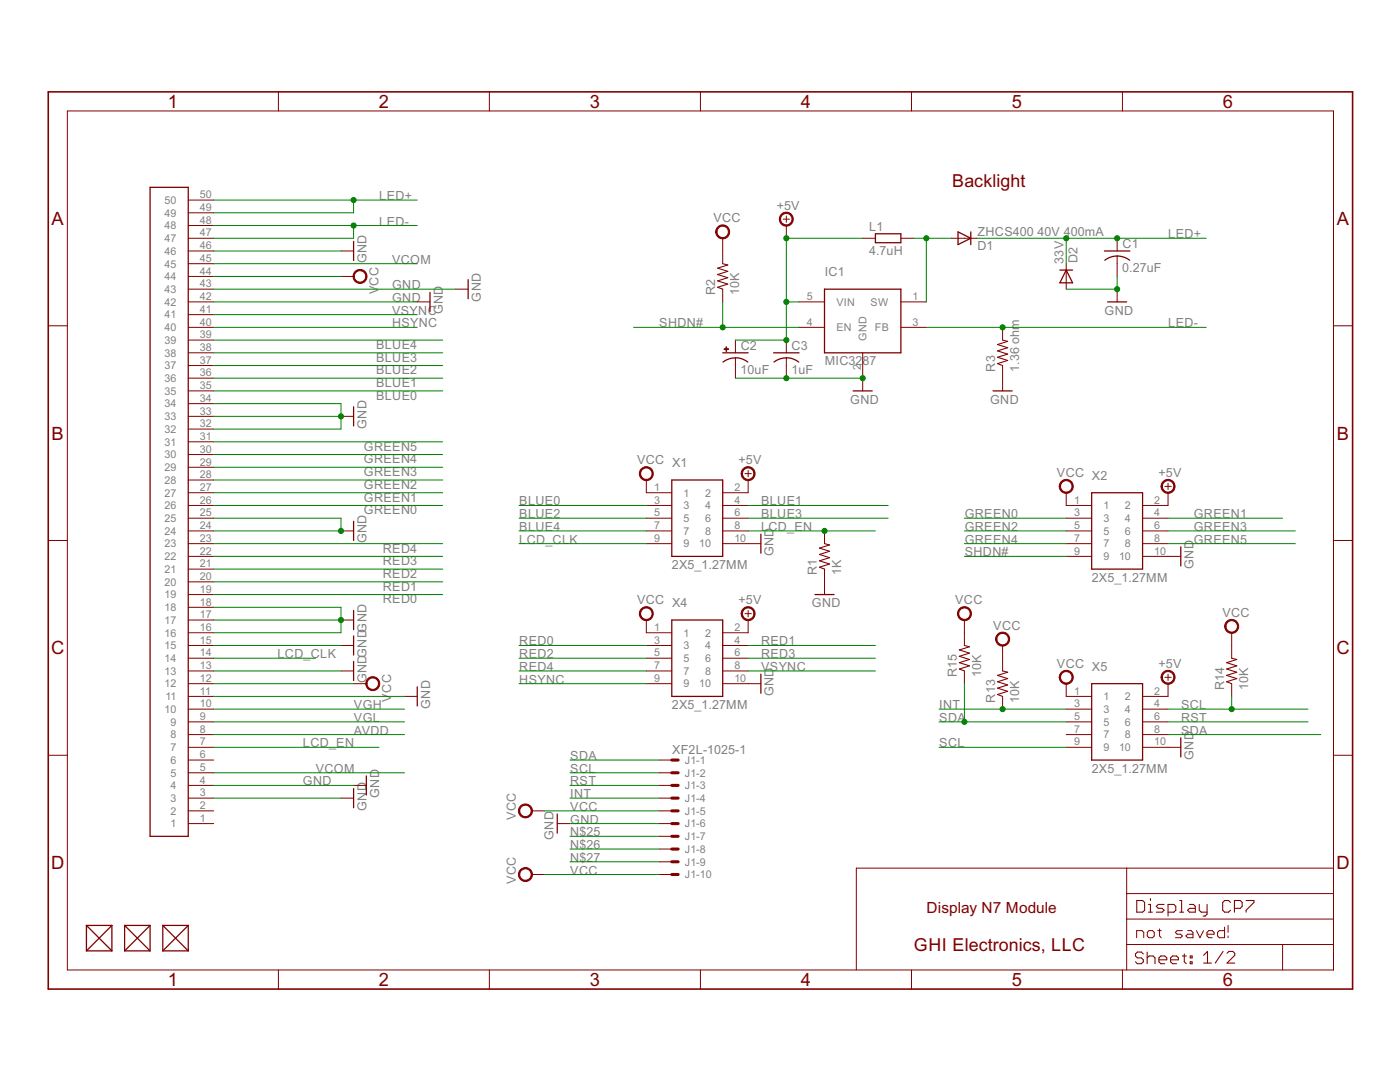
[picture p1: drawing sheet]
<svg xmlns="http://www.w3.org/2000/svg" width="279mm" height="216mm" viewBox="0 0 279 216" stroke-linecap="round" stroke-linejoin="round" font-family="sans-serif">
<g fill="none" stroke="#800000" stroke-width=".2">
<path d="M55.6 18.3v3.8M97.7 18.3v3.8M139.8 18.3v3.8M181.9 18.3v3.8M224 18.3v3.8M13.4 22.1h252.7v171.4h-252.7zM37.6 39.9h5.1M37.6 50.1h5.1M37.6 55.2h5.1M37.6 57.7h5.1M37.6 52.6h5.1M37.6 47.5h5.1"/>
<path d="M37.6 45h5.1M37.6 42.5h5.1M68.1 50.1h2.5M68.1 55.2h2.5M90.9 57.7h2.5M144.2 47.5v5.1M144.2 57.7v2.5M156.3 43.7h1.3M156.9 43.1v1.3M156.9 45v2.5M172.2 47.5h2.5M179.8 47.5h2.5"/>
<path d="M189.9 47.5h5.1M212.8 52.6v5.1M222.9 47.5v2.6M222.9 51.1v4.1M222.9 57.7v2.5M9.6 65h3.8M37.6 78h5.1M37.6 75.5h5.1M37.6 72.9h5.1M37.6 70.4h5.1M37.6 67.9h5.1M37.6 65.3h5.1"/>
<path d="M37.6 62.8h5.1M37.6 60.2h5.1M83.3 60.2h2.5M146.8 67.9v2.5M146.8 71.4v4.1M156.9 67.9v2.5M156.9 71.4v4.1M159.5 65.3h5M159.5 60.2h5M172.2 70.4v7.6M179.8 65.3h5.1M179.8 60.2h5.1"/>
<path d="M200.1 65.3v2.6M200.1 72.9v5.1M266.1 65h3.8M37.6 98.3h5.1M37.6 83.1h5.1M37.6 95.8h5.1M37.6 93.2h5.1M37.6 90.7h5.1M37.6 88.2h5.1M37.6 85.6h5.1M37.6 80.5h5.1M68.1 83.1h2.5"/>
<path d="M129 95.8v2.5h5.1M148.7 94.5h1.2M149.3 95.8v2.5h-5.1M149.3 93.9v1.2M212.8 98.3v2.6h5.1M232.5 97h1.2M233.1 98.3v2.6h-5.1M233.1 96.4v1.3M9.6 107.8h3.8M37.6 111h5.1M37.6 108.5h5.1M37.6 100.9h5.1"/>
<path d="M37.6 103.4h5.1M37.6 105.9h5.1M37.6 118.6h5.1M37.6 116.1h5.1M37.6 113.6h5.1M68.1 105.9h2.5M129 108.5h5.1M129 100.9h5.1M129 103.4h5.1M129 105.9h5.1M144.2 108.5h7.6M144.2 100.9h5.1"/>
<path d="M144.2 103.4h5.1M144.2 105.9h5.1M164.5 105.9v2.6M164.5 113.6v5M212.8 111h5.1M212.8 108.5h5.1M212.8 103.4h5.1M212.8 105.9h5.1M228 111h7.6M228 108.5h5.1M228 103.4h5.1M228 105.9h5.1"/>
<path d="M266.1 107.8h3.8M37.6 136.4h5.1M37.6 126.3h5.1M37.6 128.8h5.1M37.6 131.3h5.1M37.6 133.9h5.1M37.6 139h5.1M37.6 123.7h5.1M37.6 121.2h5.1M68.1 128.8h2.5M68.1 133.9h2.5M68.1 123.7h2.5"/>
<path d="M70.6 136.4h2.5M80.7 139h2.6M129 123.7v2.6h5.1M129 136.4h5.1M129 128.8h5.1M129 131.3h5.1M129 133.9h5.1M144.2 136.4h7.6M144.2 128.8h5.1M144.2 131.3h5.1M144.2 133.9h5.1M148.7 122.4h1.2"/>
<path d="M149.3 123.7v2.6h-5.1M149.3 121.8v1.3M192.5 123.7v5.1M192.5 133.9v2.5M200.1 128.8v5.1M200.1 139v2.5M212.8 136.4v2.6h5.1M232.5 135.1h1.2M233.1 136.4v2.6h-5.1M233.1 134.5v1.3M245.8 126.3v5M245.8 136.4v2.6"/>
<path d="M9.6 150.7h3.8M37.6 149.1h5.1M37.6 141.5h5.1M37.6 144h5.1M37.6 146.6h5.1M37.6 159.3h5.1M37.6 151.7h5.1M37.6 154.2h5.1M37.6 156.7h5.1M68.1 159.3h2.5M70.6 156.7h2.5M131.5 159.3h2.6"/>
<path d="M131.5 151.7h2.6M131.5 154.2h2.6M131.5 156.7h2.6M212.8 149.1h5.1M212.8 141.5h5.1M212.8 144h5.1M212.8 146.6h5.1M228 149.1h7.6M228 141.5h5.1M228 144h5.1M228 146.6h5.1M266.1 150.7h3.8"/>
<path d="M37.6 161.8h5.1M37.6 164.3h5.1M106.1 161.8h2.6M106.1 174.5h2.6M111.2 164.3h2.5M131.5 161.8h2.6M131.5 164.3h2.6M131.5 166.9h2.6M131.5 169.4h2.6M131.5 172h2.6M131.5 174.5h2.6M224.9 173.2v20.3"/>
<path d="M224.9 178.3h41.2M266.1 173.2h-95.2v20.3M55.6 193.5v3.9M97.7 193.5v3.9M139.8 193.5v3.9M181.9 193.5v3.9M224 193.5v3.9M224.9 188.5h41.2M224.9 183.4h41.2M226.8 187.1v-1.4h1.1l.4 .4v1M229.3 185.7h.7l.4 .4v.7l-.4 .3h-.7l-.3-.3v-.7zM231.1 185.7h.7"/>
<path d="M231.4 185.4v1.4l.4 .3M236 185.7h-1.1l-.3 .4 .3 .3h.7l.4 .4-.4 .3h-1M237 185.7h.7l.4 .4v1h-1.1l-.3-.3 .3-.4h1.1M238.8 185.7l.7 1.4 .7-1.4M240.9 186.4h1.4v-.3l-.4-.4h-.7l-.3 .4v.7l.3 .3h.7M244.4 185v2.1h-1.1l-.3-.3v-.7l.3-.4h1.1M245.1 184.7v1.4M245.1 186.8v.3M256 188.5v5"/>
</g>
<g fill="none" stroke="#800000" stroke-width=".21">
<path d="M144.2 52.6l1 .3-2 .6 2 .6-2 .7 2 .6-2 .6 2 .7-2 .6 1 .4M200.1 67.9l1 .2-2 .6 2 .7-2 .6 2 .7-2 .6 2 .6-2 .7 1 .3M164.5 108.5l1.1 .2-2.1 .7 2.1 .6-2.1 .6 2.1 .7-2.1 .6 2.1 .6-2.1 .7 1 .4M192.5 128.8l1 .3-2 .6 2 .6-2 .7 2 .6-2 .6 2 .7-2 .6 1 .4M200.1 133.9l1 .2-2 .7 2 .6-2 .6 2 .7-2 .6 2 .6-2 .7 1 .4M245.8 131.3l1 .3-2 .6 2 .7-2 .6 2 .6-2 .7 2 .6-2 .6 1 .4M226.9 179.7h1.1l.4 .4v1.5l-.4 .4h-1.1zM229.6 179.3v.4M235.4 179.7h.4v2.3M248.7 179.7h1.6v.4l-1.6 1.5v.4M228.2 190.4l-.4-.4h-.8l-.4 .4v.4l.4 .3h.8l.4 .4v.4l-.4 .4h-.8l-.4-.4M228.9 190v2.3"/>
<path d="M228.9 191.1l.4-.3h.8l.4 .3v1.2M229.2 182h.8M229.2 180.5h.4v1.5M231.3 191.5h1.6v-.4l-.4-.3h-.8l-.4 .3v.8l.4 .4h.8M232.3 180.5h-1.1l-.4 .3 .4 .5h.7l.4 .3-.4 .4h-1.1M233.1 182h1.2l.4-.4v-.8l-.4-.3h-1.2v2.3M233.6 191.5h1.6v-.4l-.4-.3h-.8l-.4 .3v.8l.4 .4h.8M235.4 182h.8M236 190.8h.7M236.3 190.4v1.5l.4 .4M237.4 180.5h.8l.3 .3v1.2h-1.1l-.4-.4 .4-.3h1.1M237.5 190.8h.4v.3h-.4z"/>
<path d="M237.5 191.9h.4v.4h-.4zM239.3 180.5v1.1l.4 .4h1.2M240.2 190.6l.8-.8v2.4M240.2 192.2h1.6M240.9 180.5v1.9l-.4 .4h-.4M244.1 189.8l-1.6 2.4M244.9 190.2l.4-.4h.7l.4 .4v.4l-1.5 1.6h1.5M245.6 180.1l-.4-.4h-.8l-.4 .4v1.5l.4 .4h.8l.4-.4M246.4 181.3h1.1l.4-.5v-.7l-.4-.4h-1.1v2.3"/>
</g>
<path d="M9.6 18.3h260.3v179.1h-260.3z" fill="none" stroke="#800000" stroke-width=".32"/>
<g fill="none" stroke="#800000" stroke-width=".25">
<path d="M30 37.4h7.6v129.5h-7.6zM70.6 48.2v3.8M85.8 58.3v3.8M93.4 55.8v3.8M164.5 57.7h15.3v12.7h-15.3zM174.7 46.7h5.1v1.7h-5.1zM191.2 46.3l2.5 1.2-2.5 1.3zM193.7 46.3v2.5M211.5 53.9h2.6M212.8 53.9l1.3 2.5h-2.6zM220.4 50.1h5.1M220.5 51.9a4 4 0 0 1 4.9 0"/>
<path d="M144.2 70.4h5.1M144.3 72.2a4 4 0 0 1 4.9 0M154.4 70.4h5.1M154.5 72.2a4 4 0 0 1 4.9 0M170.3 78h3.8M198.2 78h3.8M221 60.2h3.9M70.6 81.2v3.8M134.1 95.8h10.1v15.2h-10.1zM217.9 98.3h10.1v15.3h-10.1zM70.6 104v3.8M151.8 106.6v3.8"/>
<path d="M162.6 118.6h3.9M235.6 109.1v3.8M70.6 121.8v3.8M70.6 126.9v3.8M70.6 132v3.8M83.3 137.1v3.8M134.1 123.7h10.1v15.3h-10.1zM151.8 134.5v3.8M217.9 136.4h10.1v15.3h-10.1zM70.6 157.4v3.8M73.1 154.8v3.8M235.6 147.2v3.8"/>
<path d="M111.2 162.4v3.8M17.3 184.7l5 5M17.3 184.7h5M17.3 189.7h5M17.3 184.7v5M22.3 184.7l-5 5M22.3 184.7v5M24.9 184.7h5.1M24.9 189.7h5.1M24.9 184.7l5.1 5M24.9 184.7v5M30 184.7v5"/>
<path d="M30 184.7l-5.1 5M32.5 184.7h5.1M32.5 189.7h5.1M32.5 184.7l5.1 5M32.5 184.7v5M37.6 184.7v5M37.6 184.7l-5.1 5"/>
</g>
<g fill="#800000" stroke="#800000" stroke-width=".2">
<path d="M128 121.5a1.39 1.39 0 0 1 2.2 .2 1.39 1.39 0 0 1-.8 2.1 1.39 1.39 0 0 1-1.8-1.4h.2a1.15 1.15 0 0 1 1.7-1 1.15 1.15 0 0 1 .2 1.9 1.15 1.15 0 0 1-1.8-.6l-.1-.3h-.2z" fill-rule="evenodd"/>
<path d="M128 93.6a1.4 1.4 0 0 1 2.2 .2 1.4 1.4 0 0 1-.8 2.1 1.4 1.4 0 0 1-1.8-1.4h.2a1.15 1.15 0 0 1 1.7-1 1.15 1.15 0 0 1 .2 1.9 1.15 1.15 0 0 1-1.8-.6l-.1-.3h-.2z" fill-rule="evenodd"/>
<path d="M211.8 96.1a1.4 1.4 0 0 1 2.2 .2 1.4 1.4 0 0 1-.8 2.1 1.4 1.4 0 0 1-1.8-1.4h.2a1.15 1.15 0 0 1 1.7-1 1.15 1.15 0 0 1 .2 1.9 1.15 1.15 0 0 1-1.8-.6l-.1-.3h-.2z" fill-rule="evenodd"/>
<path d="M211.8 134.2a1.4 1.4 0 0 1 2.2 .2 1.4 1.4 0 0 1-.8 2.1 1.4 1.4 0 0 1-1.8-1.4h.2a1.15 1.15 0 0 1 1.6-1 1.15 1.15 0 0 1 .3 1.9 1.15 1.15 0 0 1-1.8-.6l-.1-.3h-.2z" fill-rule="evenodd"/>
<path d="M70.8 54.2a1.4 1.4 0 0 1 2.2 .2 1.4 1.4 0 0 1-.8 2.1 1.4 1.4 0 0 1-1.8-1.3h.3a1.15 1.15 0 0 1 1.6-1.1 1.15 1.15 0 0 1 .3 1.9 1.15 1.15 0 0 1-1.9-.6v-.2h-.3z" fill-rule="evenodd"/>
<path d="M148.3 93.6a1.4 1.4 0 0 1 2.2 .2 1.4 1.4 0 0 1-.8 2.1 1.4 1.4 0 0 1-1.8-1.4h.3a1.14 1.14 0 0 1 1.6-1 1.14 1.14 0 0 1 .2 1.9 1.14 1.14 0 0 1-1.8-.6v-.3h-.3z" fill-rule="evenodd"/>
<path d="M148.3 121.5a1.39 1.39 0 0 1 2.2 .2 1.39 1.39 0 0 1-.8 2.1 1.39 1.39 0 0 1-1.8-1.4h.3a1.14 1.14 0 0 1 1.6-1 1.14 1.14 0 0 1 .2 1.9 1.14 1.14 0 0 1-1.8-.6v-.3h-.3z" fill-rule="evenodd"/>
<path d="M232.1 96.1a1.4 1.4 0 0 1 2.2 .2 1.4 1.4 0 0 1-.8 2.1 1.4 1.4 0 0 1-1.8-1.4h.3a1.15 1.15 0 0 1 1.6-1 1.15 1.15 0 0 1 .3 1.9 1.15 1.15 0 0 1-1.9-.6v-.3h-.3z" fill-rule="evenodd"/>
<path d="M232.1 134.2a1.39 1.39 0 0 1 2.2 .2 1.39 1.39 0 0 1-.8 2.1 1.39 1.39 0 0 1-1.8-1.4h.3a1.15 1.15 0 0 1 1.6-1 1.15 1.15 0 0 1 .3 1.9 1.15 1.15 0 0 1-1.9-.6v-.3h-.3z" fill-rule="evenodd"/>
<path d="M155.9 42.8a1.39 1.39 0 0 1 2.2 .2 1.39 1.39 0 0 1-.8 2.1 1.39 1.39 0 0 1-1.8-1.4h.3a1.14 1.14 0 0 1 1.7-.9 1.14 1.14 0 0 1 .1 1.9 1.14 1.14 0 0 1-1.8-.7v-.3h-.3z" fill-rule="evenodd"/>
<path d="M103.8 160.8a1.4 1.4 0 0 1 2.3 .3 1.4 1.4 0 0 1-.9 2.1 1.4 1.4 0 0 1-1.7-1.4h.2a1.15 1.15 0 0 1 1.6-1.1 1.15 1.15 0 0 1 .3 2 1.15 1.15 0 0 1-1.8-.6l-.1-.3h-.2z" fill-rule="evenodd"/>
<path d="M103.8 173.5a1.4 1.4 0 0 1 2.3 .3 1.4 1.4 0 0 1-.9 2.1 1.4 1.4 0 0 1-1.7-1.4h.2a1.15 1.15 0 0 1 1.6-1.1 1.15 1.15 0 0 1 .3 2 1.15 1.15 0 0 1-1.8-.6l-.1-.3h-.2z" fill-rule="evenodd"/>
<path d="M73.4 135.5a1.4 1.4 0 0 1 2.2 .2 1.4 1.4 0 0 1-.8 2.1 1.4 1.4 0 0 1-1.8-1.4h.2a1.15 1.15 0 0 1 1.6-1.1 1.15 1.15 0 0 1 .3 1.9 1.15 1.15 0 0 1-1.8-.5l-.1-.3h-.2z" fill-rule="evenodd"/>
<path d="M199.1 126.6a1.4 1.4 0 0 1 2.2 .2 1.4 1.4 0 0 1-.8 2.1 1.4 1.4 0 0 1-1.8-1.4h.2a1.15 1.15 0 0 1 1.6-1.1 1.15 1.15 0 0 1 .3 2 1.15 1.15 0 0 1-1.8-.6l-.1-.3h-.2z" fill-rule="evenodd"/>
<path d="M143.2 45.3a1.39 1.39 0 0 1 2.2 .3 1.39 1.39 0 0 1-.8 2 1.39 1.39 0 0 1-1.8-1.3h.3a1.14 1.14 0 0 1 1.6-1.1 1.14 1.14 0 0 1 .3 1.9 1.14 1.14 0 0 1-1.9-.6v-.2h-.3z" fill-rule="evenodd"/>
<path d="M191.5 121.5a1.4 1.4 0 0 1 2.2 .2 1.4 1.4 0 0 1-.9 2.1 1.4 1.4 0 0 1-1.7-1.4h.2a1.15 1.15 0 0 1 1.6-1 1.15 1.15 0 0 1 .3 1.9 1.15 1.15 0 0 1-1.8-.6l-.1-.3h-.2z" fill-rule="evenodd"/>
<path d="M244.8 124a1.39 1.39 0 0 1 2.2 .3 1.39 1.39 0 0 1-.8 2 1.39 1.39 0 0 1-1.8-1.3h.3a1.15 1.15 0 0 1 1.6-1.1 1.15 1.15 0 0 1 .3 1.9 1.15 1.15 0 0 1-1.9-.5v-.3h-.3z" fill-rule="evenodd"/>
</g>
<path d="M134.1 151.7h1.2M134.1 154.2h1.2M134.1 156.7h1.2M134.1 159.3h1.2M134.1 161.8h1.2M134.1 164.3h1.2M134.1 166.9h1.2M134.1 169.4h1.2M134.1 172h1.2M134.1 174.5h1.2" fill="none" stroke="#800000" stroke-width=".61"/>
<g fill="#800000" stroke="#800000" stroke-width=".2">
<path d="M144.5 69.6h.9v.1h-.9z"/>
<path d="M144.9 69.2h.1v.9h-.1z"/>
</g>
<g fill="none" stroke="#008000" stroke-width=".2">
<path d="M42.7 39.9h40.6M70.6 39.9v2.6h-27.9M42.7 50.1h25.4M42.7 57.7h48.2M42.7 55.2h25.4M42.7 45h40.6M42.7 52.6h40.6M70.6 45v2.5h-27.9M172.2 47.5h-15.3v20.4h-10.1M182.3 47.5h7.6M184.9 47.5v12.7M195 47.5h45.7"/>
<path d="M212.8 47.5v5.1M222.9 55.2v2.5h-10.1M42.7 75.5h45.6M42.7 60.2h40.6M42.7 65.3h40.6M42.7 78h45.6M42.7 72.9h45.6M42.7 70.4h45.6M42.7 67.9h45.6M42.7 62.8h40.6M126.4 65.3h33.1M144.2 60.2v5.1"/>
<path d="M146.8 75.5h25.4M156.9 60.2h2.6M184.9 65.3h55.8M42.7 80.5h25.4v5.1h-25.4M42.7 83.1h25.4M42.7 98.3h45.6M42.7 95.8h45.6M42.7 93.2h45.6M42.7 90.7h45.6M42.7 88.2h45.6M42.7 103.4h25.4v2.5h-25.4M42.7 111h45.6"/>
<path d="M42.7 118.6h45.6M42.7 116.1h45.6M42.7 113.6h45.6M42.7 108.5h45.6M42.7 100.9h45.6M103.6 105.9h25.4M103.6 103.4h25.4M103.6 108.5h25.4M103.6 100.9h25.4M149.3 105.9h25.4M149.3 103.4h27.9M149.3 100.9h27.9"/>
<path d="M192.5 105.9h20.3M192.5 103.4h20.3M192.5 111h20.3M192.5 108.5h20.3M233.1 105.9h25.4M233.1 103.4h22.9M233.1 108.5h25.4M42.7 121.2h25.4v5.1h-25.4M42.7 123.7h25.4M42.7 128.8h25.4M42.7 133.9h25.4M42.7 139h38"/>
<path d="M42.7 136.4h27.9M42.7 131.3h20.3M103.6 128.8h25.4M103.6 133.9h25.4M103.6 136.4h25.4M103.6 131.3h25.4M149.3 128.8h25.4M149.3 133.9h25.4M149.3 131.3h25.4M192.5 136.4v7.6M245.8 139v2.5M42.7 159.3h25.4"/>
<path d="M42.7 156.7h27.9M42.7 149.1h32.9M42.7 154.2h38M42.7 141.5h38M42.7 144h38M42.7 146.6h38M113.7 159.3h17.8M113.7 156.7h17.8M113.7 154.2h17.8M113.7 151.7h17.8M187.4 149.1h25.4M187.4 141.5h25.4"/>
<path d="M187.4 144h25.4M233.1 141.5h27.9M233.1 144h27.9M233.1 146.6h30.5M108.7 161.8h22.8M108.7 174.5h22.8M113.7 164.3h17.8M113.7 166.9h17.8M113.7 169.4h17.8M113.7 172h17.8"/>
</g>
<g fill="#008000" stroke="#008000" stroke-width=".2">
<circle cx="68.1" cy="83.1" r=".51"/>
<circle cx="68.1" cy="105.9" r=".51"/>
<circle cx="68.1" cy="123.7" r=".51"/>
<circle cx="172.2" cy="75.5" r=".51"/>
<circle cx="156.9" cy="75.5" r=".51"/>
<circle cx="222.9" cy="57.7" r=".51"/>
<circle cx="144.2" cy="65.3" r=".51"/>
<circle cx="70.6" cy="39.9" r=".51"/>
<circle cx="222.9" cy="47.5" r=".51"/>
<circle cx="212.8" cy="47.5" r=".51"/>
<circle cx="70.6" cy="45" r=".51"/>
<circle cx="200.1" cy="65.3" r=".51"/>
<circle cx="164.5" cy="105.9" r=".51"/>
<circle cx="192.5" cy="144" r=".51"/>
<circle cx="245.8" cy="141.5" r=".51"/>
<circle cx="156.9" cy="60.2" r=".51"/>
<circle cx="156.9" cy="47.5" r=".51"/>
<circle cx="156.9" cy="67.9" r=".51"/>
<circle cx="184.9" cy="47.5" r=".51"/>
<circle cx="200.1" cy="141.5" r=".51"/>
</g>
<g font-size="4.1" fill="#800000">
<text x="33.5" y="21.5">1</text>
<text x="75.6" y="21.5">2</text>
<text x="117.7" y="21.5">3</text>
<text x="159.8" y="21.5">4</text>
<text x="201.9" y="21.5">5</text>
<text x="244.1" y="21.5">6</text>
<text x="10.3" y="44.9">A</text>
<text x="266.8" y="44.9">A</text>
<text x="10.3" y="87.7">B</text>
<text x="266.8" y="87.7">B</text>
<text x="10.2" y="130.6">C</text>
<text x="266.7" y="130.6">C</text>
<text x="10.2" y="173.4">D</text>
<text x="266.7" y="173.4">D</text>
<text x="33.5" y="196.7">1</text>
<text x="75.6" y="196.7">2</text>
<text x="117.7" y="196.7">3</text>
<text x="159.8" y="196.7">4</text>
<text x="201.9" y="196.7">5</text>
<text x="244.1" y="196.7">6</text>
</g>
<g font-size="4" fill="#800000">
<text x="190" y="37.4">Backlight</text>
<text x="182.4" y="189.7">GHI Electronics, LLC</text>
</g>
<text font-size="3.4" fill="#800000" x="184.9" y="182.1">Display N7 Module</text>
<g font-size="2.8" fill="#808080">
<text x="75.7" y="39.9">LED+</text>
<text x="155" y="41.8">+5V</text>
<text x="75.7" y="45">LED-</text>
<text x="142.4" y="44.4">VCC</text>
<text x="173.5" y="46">L1</text>
<text x="195.1" y="47">ZHCS400</text>
<text x="207" y="47">40V 400mA</text>
<text x="233.2" y="47.5">LED+</text>
<text x="73.1" y="52.6" transform="rotate(-90 73.1 52.6)">GND</text>
<text x="78.2" y="52.6">VCOM</text>
<text x="173.4" y="50.8">4.7uH</text>
<text x="195.1" y="49.8">D1</text>
<text x="212.3" y="52.6" transform="rotate(-90 212.3 52.6)">33V</text>
<text x="215.1" y="52.6" transform="rotate(-90 215.1 52.6)">D2</text>
<text x="224" y="49.4">C1</text>
<text x="75.5" y="58.7" transform="rotate(-90 75.5 58.7)">V</text>
<text x="75.5" y="57" transform="rotate(-90 75.5 57)">CC</text>
<text x="78.2" y="57.7">GND</text>
<text x="142.7" y="58.9" transform="rotate(-90 142.7 58.9)">R2</text>
<text x="147.5" y="59" transform="rotate(-90 147.5 59)">10K</text>
<text x="164.6" y="55.2">IC1</text>
<text x="224" y="54.3">0.27uF</text>
<text x="78.2" y="60.2">GND</text>
<text x="78.2" y="65.3">HSYNC</text>
<text x="78.2" y="62.8">VSYNC</text>
<text x="88.4" y="62.7" transform="rotate(-90 88.4 62.7)">GND</text>
<text x="96" y="60.2" transform="rotate(-90 96 60.2)">GND</text>
<text x="131.6" y="65.3">SHDN#</text>
<text x="220.5" y="62.8">GND</text>
<text x="233.2" y="65.3">LED-</text>
<text x="75" y="69.6">BLUE4</text>
<text x="147.8" y="69.8">C2</text>
<text x="158" y="69.8">C3</text>
<text x="75" y="77.2">BLUE1</text>
<text x="75" y="74.7">BLUE2</text>
<text x="75" y="72.2">BLUE3</text>
<text x="147.8" y="74.6">10uF</text>
<text x="157.9" y="74.6">1uF</text>
<text x="164.6" y="72.9">MIC3287</text>
<text x="198.6" y="74.2" transform="rotate(-90 198.6 74.2)">R3</text>
<text x="203.4" y="74.2" transform="rotate(-90 203.4 74.2)">1.36 ohm</text>
<text x="75" y="79.8">BLUE0</text>
<text x="169.7" y="80.5">GND</text>
<text x="197.6" y="80.5">GND</text>
<text x="72.6" y="89.9">GREEN5</text>
<text x="73.1" y="85.6" transform="rotate(-90 73.1 85.6)">GND</text>
<text x="72.6" y="95">GREEN3</text>
<text x="72.6" y="92.5">GREEN4</text>
<text x="127.1" y="92.6">VCC X1</text>
<text x="147.4" y="92.6">+5V</text>
<text x="210.9" y="95.1">VCC X2</text>
<text x="231.2" y="95.1">+5V</text>
<text x="72.6" y="100.1">GREEN1</text>
<text x="72.6" y="97.6">GREEN2</text>
<text x="103.6" y="100.9">BLUE0</text>
<text x="151.9" y="100.9">BLUE1</text>
<text x="72.6" y="102.6">GREEN0</text>
<text x="103.6" y="103.4">BLUE2</text>
<text x="103.6" y="105.9">BLUE4</text>
<text x="151.9" y="103.4">BLUE3</text>
<text x="151.9" y="105.9">LCD_EN</text>
<text x="192.5" y="103.4">GREEN0</text>
<text x="192.5" y="105.9">GREEN2</text>
<text x="238.2" y="103.4">GREEN1</text>
<text x="238.2" y="105.9">GREEN3</text>
<text x="73.1" y="108.4" transform="rotate(-90 73.1 108.4)">GND</text>
<text x="76.4" y="112.8">RED3</text>
<text x="76.4" y="110.3">RED4</text>
<text x="103.6" y="108.5">LCD_CLK</text>
<text x="134.1" y="113.6">2X5_1.27MM</text>
<text x="154.4" y="111" transform="rotate(-90 154.4 111)">GND</text>
<text x="192.5" y="111">SHDN#</text>
<text x="192.5" y="108.5">GREEN4</text>
<text x="238.2" y="113.5" transform="rotate(-90 238.2 113.5)">GND</text>
<text x="238.2" y="108.5">GREEN5</text>
<text x="76.4" y="117.9">RED1</text>
<text x="76.4" y="115.3">RED2</text>
<text x="163" y="114.8" transform="rotate(-90 163 114.8)">R1</text>
<text x="167.8" y="114.8" transform="rotate(-90 167.8 114.8)">1K</text>
<text x="217.9" y="116.1">2X5_1.27MM</text>
<text x="76.4" y="120.4">RED0</text>
<text x="127.1" y="120.5">VCC X4</text>
<text x="147.4" y="120.5">+5V</text>
<text x="162" y="121.2">GND</text>
<text x="190.6" y="120.5">VCC</text>
<text x="198.2" y="125.6">VCC</text>
<text x="243.9" y="123.1">VCC</text>
<text x="55.4" y="131.3">LCD_CLK</text>
<text x="103.6" y="128.8">RED0</text>
<text x="103.6" y="131.3">RED2</text>
<text x="151.9" y="128.8">RED1</text>
<text x="151.9" y="131.3">RED3</text>
<text x="73.1" y="136.4" transform="rotate(-90 73.1 136.4)">GNDGNDGND</text>
<text x="103.6" y="133.9">RED4</text>
<text x="103.6" y="136.4">HSYNC</text>
<text x="151.9" y="133.9">VSYNC</text>
<text x="191" y="135.1" transform="rotate(-90 191 135.1)">R15</text>
<text x="195.8" y="135.1" transform="rotate(-90 195.8 135.1)">10K</text>
<text x="210.9" y="133.2">VCC X5</text>
<text x="231.2" y="133.2">+5V</text>
<text x="244.3" y="137.6" transform="rotate(-90 244.3 137.6)">R14</text>
<text x="249.1" y="137.7" transform="rotate(-90 249.1 137.7)">10K</text>
<text x="70.6" y="141.5">VGH</text>
<text x="78.1" y="140" transform="rotate(-90 78.1 140)">V</text>
<text x="78.1" y="138.2" transform="rotate(-90 78.1 138.2)">CC</text>
<text x="85.8" y="141.4" transform="rotate(-90 85.8 141.4)">GND</text>
<text x="134.1" y="141.5">2X5_1.27MM</text>
<text x="154.4" y="138.9" transform="rotate(-90 154.4 138.9)">GND</text>
<text x="187.4" y="141.5">INT</text>
<text x="198.6" y="140.2" transform="rotate(-90 198.6 140.2)">R13</text>
<text x="203.4" y="140.2" transform="rotate(-90 203.4 140.2)">10K</text>
<text x="235.7" y="141.5">SCL</text>
<text x="60.5" y="149.1">LCD_EN</text>
<text x="70.6" y="144">VGL</text>
<text x="70.6" y="146.6">AVDD</text>
<text x="187.4" y="144">SDA</text>
<text x="187.4" y="149.1">SCL</text>
<text x="235.7" y="146.6">SDA</text>
<text x="235.7" y="144">RST</text>
<text x="63" y="154.2">VCOM</text>
<text x="113.8" y="151.6">SDA</text>
<text x="113.8" y="154.2">SCL</text>
<text x="134.1" y="150.4">XF2L-1025-1</text>
<text x="217.9" y="154.2">2X5_1.27MM</text>
<text x="238.2" y="151.6" transform="rotate(-90 238.2 151.6)">GND</text>
<text x="60.5" y="156.7">GND</text>
<text x="73.1" y="161.8" transform="rotate(-90 73.1 161.8)">GND</text>
<text x="75.7" y="159.2" transform="rotate(-90 75.7 159.2)">GND</text>
<text x="113.8" y="161.8">VCC</text>
<text x="113.8" y="159.3">INT</text>
<text x="113.8" y="156.7">RST</text>
<text x="103" y="163.7" transform="rotate(-90 103 163.7)">VCC</text>
<text x="110.5" y="167.6" transform="rotate(-90 110.5 167.6)">GND</text>
<text x="113.8" y="164.3">GND</text>
<text x="113.8" y="166.9">N$25</text>
<text x="113.8" y="169.4">N$26</text>
<text x="113.8" y="172">N$27</text>
<text x="103" y="176.4" transform="rotate(-90 103 176.4)">VCC</text>
<text x="113.8" y="174.5">VCC</text>
</g>
<g font-size="2.4" fill="#808080">
<text x="32.9" y="40.7">50</text>
<text x="39.9" y="39.6">50</text>
<text x="32.9" y="45.8">48</text>
<text x="32.9" y="43.2">49</text>
<text x="39.9" y="47.2">47</text>
<text x="39.9" y="44.6">48</text>
<text x="39.9" y="42.1">49</text>
<text x="32.9" y="53.4">45</text>
<text x="32.9" y="50.8">46</text>
<text x="32.9" y="48.3">47</text>
<text x="39.9" y="52.3">45</text>
<text x="39.9" y="49.7">46</text>
<text x="32.9" y="58.5">43</text>
<text x="32.9" y="55.9">44</text>
<text x="39.9" y="59.9">42</text>
<text x="39.9" y="57.3">43</text>
<text x="39.9" y="54.8">44</text>
<text x="161" y="59.9">5</text>
<text x="182.1" y="59.9">1</text>
<text x="32.9" y="63.5">41</text>
<text x="32.9" y="61">42</text>
<text x="39.9" y="65">40</text>
<text x="39.9" y="62.4">41</text>
<text x="161" y="65">4</text>
<text x="166.9" y="61">VIN</text>
<text x="173.8" y="61">SW</text>
<text x="182.1" y="65">3</text>
<text x="32.9" y="71.2">38</text>
<text x="32.9" y="68.6">39</text>
<text x="32.9" y="66.1">40</text>
<text x="39.9" y="70">38</text>
<text x="39.9" y="67.5">39</text>
<text x="166.9" y="66.1">EN</text>
<text x="172.9" y="68" transform="rotate(-90 172.9 68)">GND</text>
<text x="174.6" y="66.1">FB</text>
<text x="32.9" y="76.2">36</text>
<text x="32.9" y="73.7">37</text>
<text x="39.9" y="77.7">35</text>
<text x="39.9" y="75.1">36</text>
<text x="39.9" y="72.6">37</text>
<text x="171.8" y="73.9" transform="rotate(-90 171.8 73.9)">2</text>
<text x="32.9" y="83.8">33</text>
<text x="32.9" y="81.3">34</text>
<text x="32.9" y="78.8">35</text>
<text x="39.9" y="82.7">33</text>
<text x="39.9" y="80.2">34</text>
<text x="32.9" y="88.9">31</text>
<text x="32.9" y="86.4">32</text>
<text x="39.9" y="87.8">31</text>
<text x="39.9" y="85.3">32</text>
<text x="32.9" y="94">29</text>
<text x="32.9" y="91.5">30</text>
<text x="39.9" y="95.4">28</text>
<text x="39.9" y="92.9">29</text>
<text x="39.9" y="90.3">30</text>
<text x="32.9" y="101.6">26</text>
<text x="32.9" y="99.1">27</text>
<text x="32.9" y="96.5">28</text>
<text x="39.9" y="100.5">26</text>
<text x="39.9" y="98">27</text>
<text x="130.5" y="98">1</text>
<text x="130.5" y="100.5">3</text>
<text x="136.4" y="99.1">1</text>
<text x="136.4" y="101.6">3</text>
<text x="140.7" y="99.1">2</text>
<text x="140.7" y="101.6">4</text>
<text x="146.6" y="98">2</text>
<text x="146.6" y="100.5">4</text>
<text x="214.4" y="100.5">1</text>
<text x="220.2" y="101.6">1</text>
<text x="224.5" y="101.6">2</text>
<text x="230.4" y="100.5">2</text>
<text x="32.9" y="106.7">24</text>
<text x="32.9" y="104.2">25</text>
<text x="39.9" y="105.6">24</text>
<text x="39.9" y="103">25</text>
<text x="130.5" y="103">5</text>
<text x="130.5" y="105.6">7</text>
<text x="136.4" y="104.2">5</text>
<text x="136.4" y="106.7">7</text>
<text x="140.7" y="104.2">6</text>
<text x="140.7" y="106.7">8</text>
<text x="146.6" y="103">6</text>
<text x="146.6" y="105.6">8</text>
<text x="214.4" y="103">3</text>
<text x="214.4" y="105.6">5</text>
<text x="220.2" y="104.2">3</text>
<text x="220.2" y="106.7">5</text>
<text x="224.5" y="104.2">4</text>
<text x="224.5" y="106.7">6</text>
<text x="230.4" y="103">4</text>
<text x="230.4" y="105.6">6</text>
<text x="32.9" y="111.8">22</text>
<text x="32.9" y="109.2">23</text>
<text x="39.9" y="113.2">21</text>
<text x="39.9" y="110.7">22</text>
<text x="39.9" y="108.1">23</text>
<text x="130.5" y="108.1">9</text>
<text x="136.4" y="109.2">9</text>
<text x="139.5" y="109.2">10</text>
<text x="146.6" y="108.1">10</text>
<text x="214.4" y="108.1">7</text>
<text x="214.4" y="110.7">9</text>
<text x="220.2" y="109.2">7</text>
<text x="220.2" y="111.8">9</text>
<text x="223.3" y="111.8">10</text>
<text x="224.5" y="109.2">8</text>
<text x="230.4" y="108.1">8</text>
<text x="230.4" y="110.7">10</text>
<text x="32.9" y="119.4">19</text>
<text x="32.9" y="116.9">20</text>
<text x="32.9" y="114.3">21</text>
<text x="39.9" y="118.3">19</text>
<text x="39.9" y="115.7">20</text>
<text x="32.9" y="124.5">17</text>
<text x="32.9" y="121.9">18</text>
<text x="39.9" y="125.9">16</text>
<text x="39.9" y="123.4">17</text>
<text x="39.9" y="120.8">18</text>
<text x="130.5" y="125.9">1</text>
<text x="146.6" y="125.9">2</text>
<text x="32.9" y="129.6">15</text>
<text x="32.9" y="127">16</text>
<text x="39.9" y="131">14</text>
<text x="39.9" y="128.4">15</text>
<text x="130.5" y="128.4">3</text>
<text x="130.5" y="131">5</text>
<text x="136.4" y="127">1</text>
<text x="136.4" y="129.6">3</text>
<text x="140.7" y="127">2</text>
<text x="140.7" y="129.6">4</text>
<text x="146.6" y="128.4">4</text>
<text x="146.6" y="131">6</text>
<text x="32.9" y="137.2">12</text>
<text x="32.9" y="134.6">13</text>
<text x="32.9" y="132.1">14</text>
<text x="39.9" y="136.1">12</text>
<text x="39.9" y="133.5">13</text>
<text x="130.5" y="133.5">7</text>
<text x="130.5" y="136.1">9</text>
<text x="136.4" y="132.1">5</text>
<text x="136.4" y="134.6">7</text>
<text x="136.4" y="137.2">9</text>
<text x="139.5" y="137.2">10</text>
<text x="140.7" y="132.1">6</text>
<text x="140.7" y="134.6">8</text>
<text x="146.6" y="133.5">8</text>
<text x="146.6" y="136.1">10</text>
<text x="32.9" y="142.3">10</text>
<text x="33" y="139.7">11</text>
<text x="39.9" y="138.6">11</text>
<text x="39.9" y="143.7">9</text>
<text x="39.9" y="141.1">10</text>
<text x="214.4" y="138.6">1</text>
<text x="214.4" y="141.1">3</text>
<text x="214.4" y="143.7">5</text>
<text x="220.2" y="139.7">1</text>
<text x="220.2" y="142.3">3</text>
<text x="224.5" y="139.7">2</text>
<text x="224.5" y="142.3">4</text>
<text x="230.4" y="138.6">2</text>
<text x="230.4" y="141.1">4</text>
<text x="230.4" y="143.7">6</text>
<text x="34" y="149.9">7</text>
<text x="34" y="147.3">8</text>
<text x="34" y="144.8">9</text>
<text x="39.9" y="148.8">7</text>
<text x="39.9" y="146.2">8</text>
<text x="214.4" y="146.2">7</text>
<text x="214.4" y="148.8">9</text>
<text x="220.2" y="144.8">5</text>
<text x="220.2" y="147.3">7</text>
<text x="220.2" y="149.9">9</text>
<text x="223.3" y="149.9">10</text>
<text x="224.5" y="144.8">6</text>
<text x="224.5" y="147.3">8</text>
<text x="230.4" y="146.2">8</text>
<text x="230.4" y="148.8">10</text>
<text x="34" y="155">5</text>
<text x="34" y="152.4">6</text>
<text x="39.9" y="153.8">5</text>
<text x="39.9" y="151.3">6</text>
<text x="136.6" y="152.4">J1-1</text>
<text x="136.6" y="155">J1-2</text>
<text x="34" y="160">3</text>
<text x="34" y="157.5">4</text>
<text x="39.9" y="161.5">2</text>
<text x="39.9" y="158.9">3</text>
<text x="39.9" y="156.4">4</text>
<text x="136.6" y="157.5">J1-3</text>
<text x="136.6" y="160">J1-4</text>
<text x="34" y="165.1">1</text>
<text x="34" y="162.6">2</text>
<text x="39.9" y="164">1</text>
<text x="136.6" y="162.6">J1-5</text>
<text x="136.6" y="165.1">J1-6</text>
<text x="136.6" y="167.6">J1-7</text>
<text x="136.6" y="170.2">J1-8</text>
<text x="136.6" y="172.7">J1-9</text>
<text x="136.6" y="175.3">J1-10</text>
</g>
</svg>
